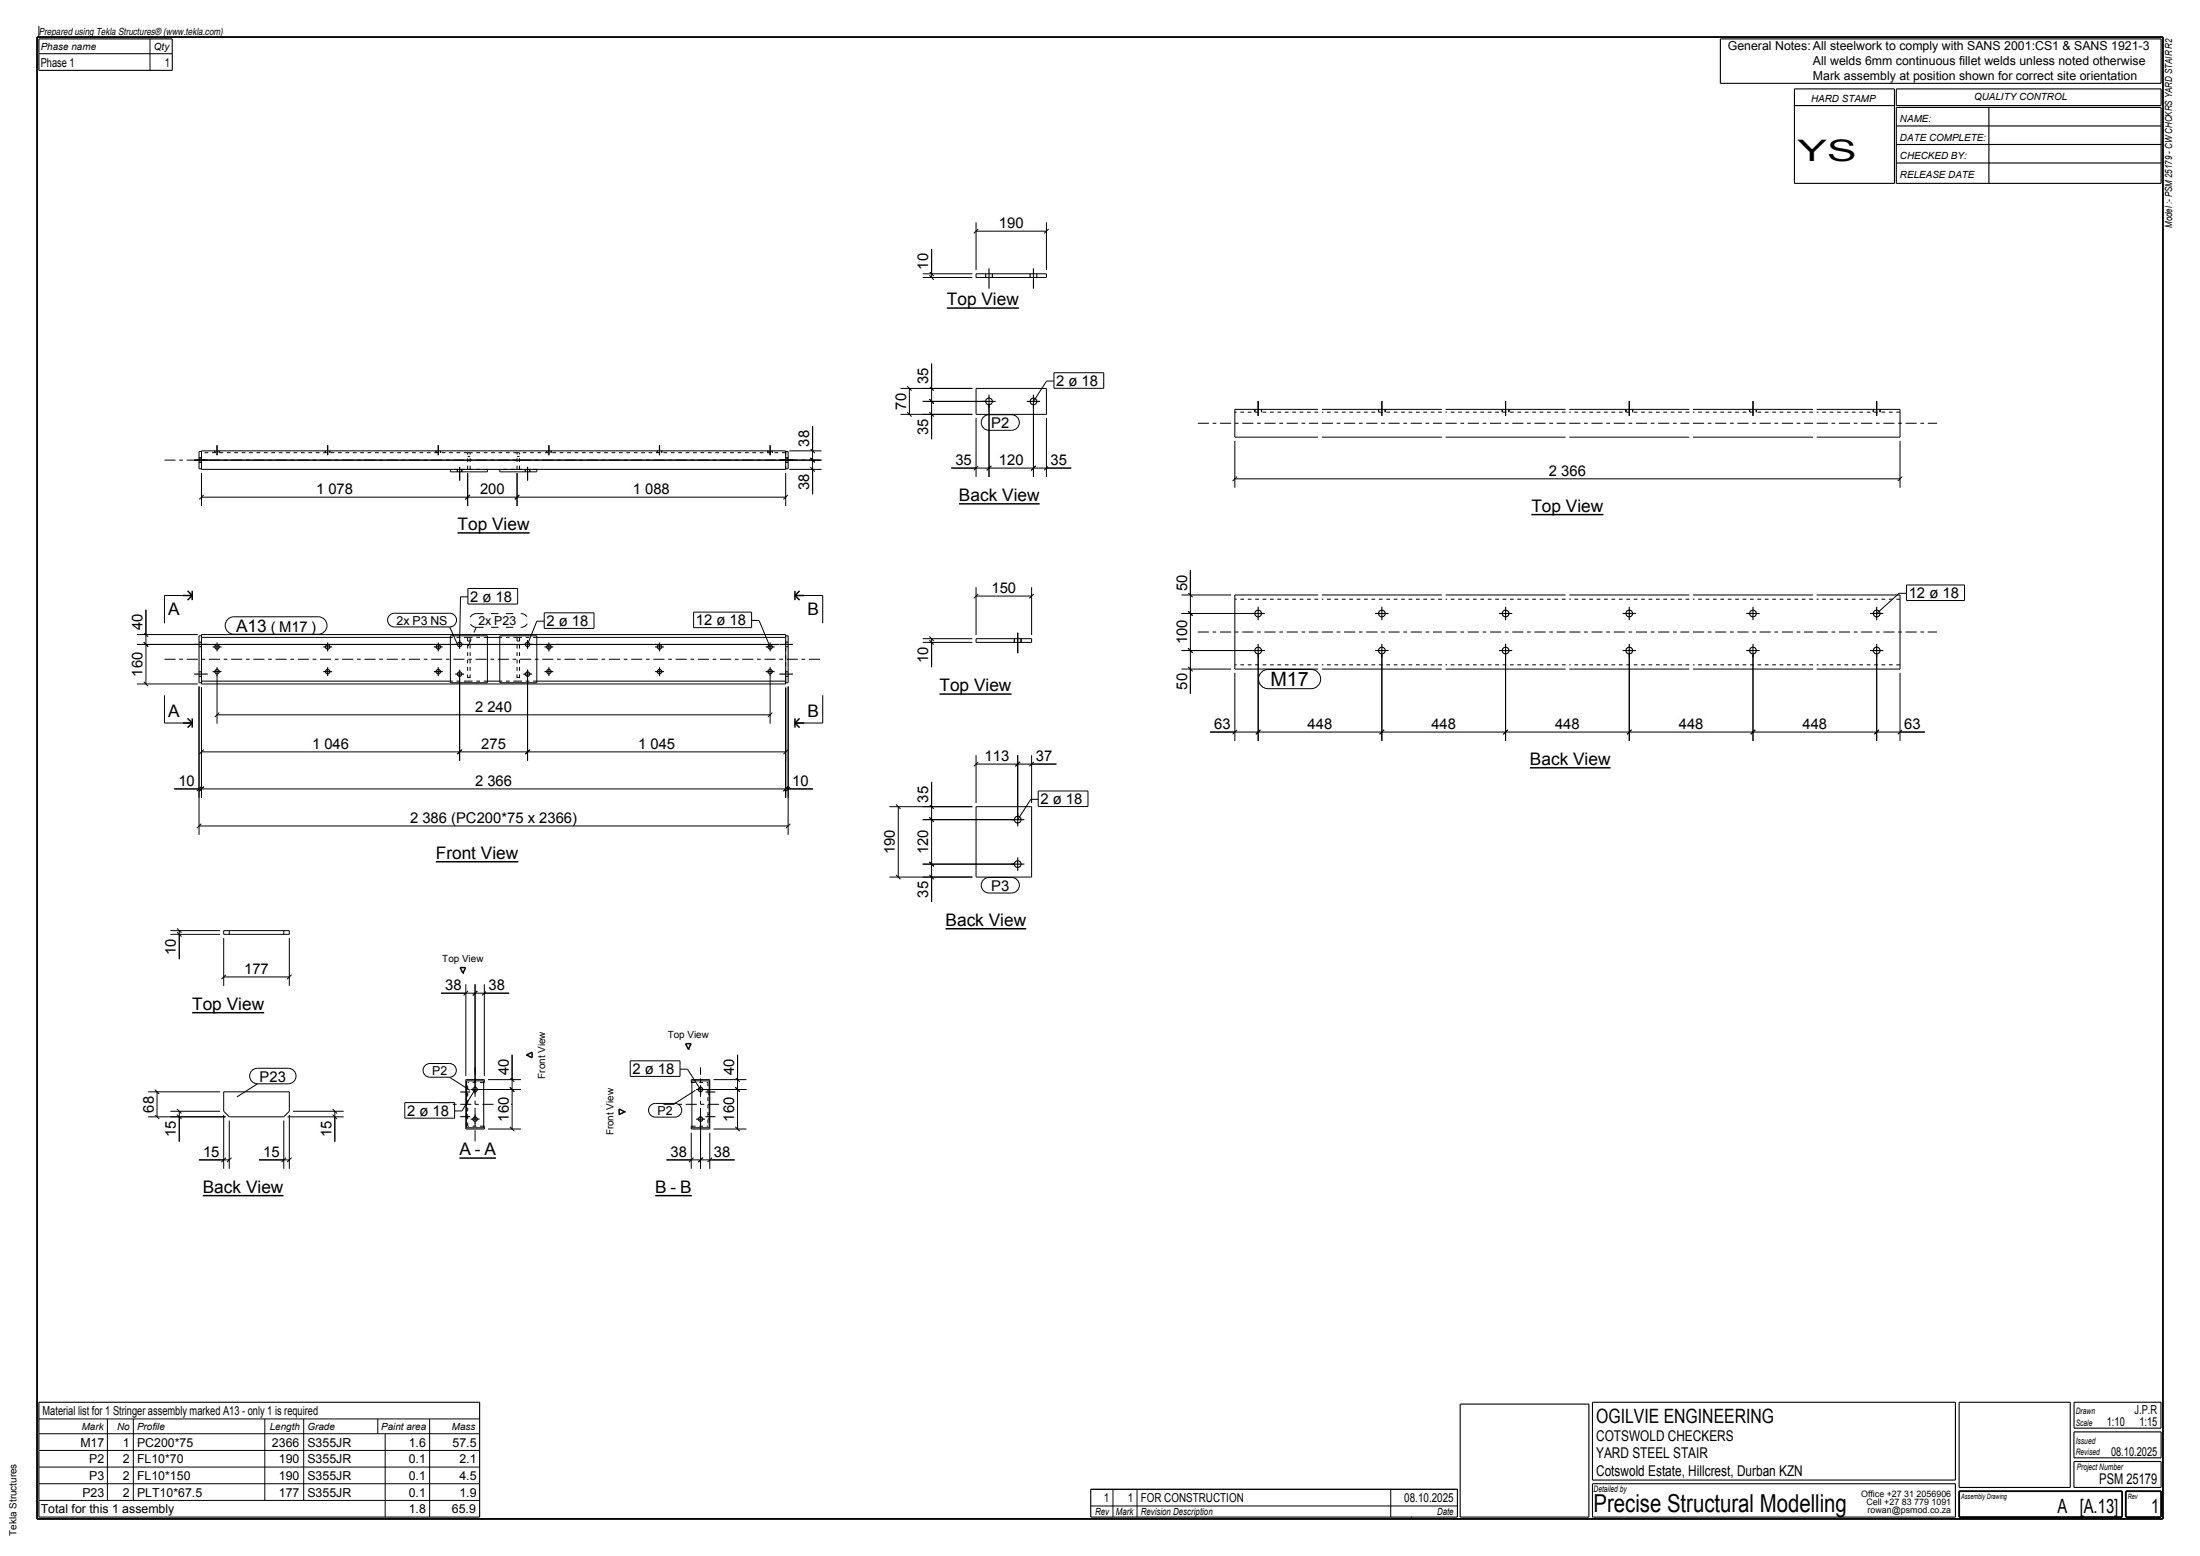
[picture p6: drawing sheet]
<svg xmlns="http://www.w3.org/2000/svg" width="594mm" height="420mm" viewBox="0 0 594 420" stroke-linecap="round" stroke-linejoin="round" font-family="sans-serif">
<path d="M10 10h574v400h-574z" fill="none" stroke="#000" stroke-width=".5"/>
<path d="M117.7 232.6h22.3" fill="none" stroke="#000" stroke-width=".4"/>
<path d="M117.7 228.3h22.3v3.6h-22.3z" fill-rule="evenodd" fill="#fefefb"/>
<path d="M123.5 143.8h19.5" fill="none" stroke="#000" stroke-width=".4"/>
<path d="M123.5 139.6h19.5v3.5h-19.5z" fill-rule="evenodd" fill="#fefefb"/>
<path d="M124 312.6h9.9" fill="none" stroke="#000" stroke-width=".4"/>
<g fill="#fefefb">
<path d="M124 308.3h3.2v3.5h-3.2z" fill-rule="evenodd"/>
<path d="M128.2 308.3h1.6v3.5h-1.6z" fill-rule="evenodd"/>
<path d="M130.8 308.3h3.1v3.5h-3.1z" fill-rule="evenodd"/>
</g>
<path d="M124.2 261.2h1.5l-.7 1.5zM142.2 284.8l1.5-.8v1.5zM176.9 322.7h9.9" fill="none" stroke="#000" stroke-width=".4"/>
<g fill="#fefefb">
<path d="M176.9 318.5h3.1v3.5h-3.1z" fill-rule="evenodd"/>
<path d="M181.1 318.5h1.5v3.5h-1.5z" fill-rule="evenodd"/>
<path d="M183.7 318.5h3.1v3.5h-3.1z" fill-rule="evenodd"/>
</g>
<path d="M255.7 83.1h19.4M167.2 299.3l1.5 .8-1.5 .7zM185.1 281.7h1.5l-.7 1.5z" fill="none" stroke="#000" stroke-width=".4"/>
<path d="M255.7 78.9h19.4v3.5h-19.4z" fill-rule="evenodd" fill="#fefefb"/>
<path d="M258.9 136h21.8" fill="none" stroke="#000" stroke-width=".4"/>
<path d="M258.9 131.7h21.8v3.5h-21.8z" fill-rule="evenodd" fill="#fefefb"/>
<path d="M253.7 187.3h19.4" fill="none" stroke="#000" stroke-width=".4"/>
<path d="M253.7 183.1h19.4v3.5h-19.4z" fill-rule="evenodd" fill="#fefefb"/>
<path d="M255.3 250.7h21.8" fill="none" stroke="#000" stroke-width=".4"/>
<path d="M255.3 246.4h21.8v3.5h-21.8z" fill-rule="evenodd" fill="#fefefb"/>
<path d="M51.9 273.4h19.4" fill="none" stroke="#000" stroke-width=".4"/>
<path d="M51.9 269.1h19.4v3.5h-19.4z" fill-rule="evenodd" fill="#fefefb"/>
<path d="M54.8 322.7h21.7" fill="none" stroke="#000" stroke-width=".4"/>
<path d="M54.8 318.5h21.7v3.5h-21.7z" fill-rule="evenodd" fill="#fefefb"/>
<path d="M413.5 138.9h19.4" fill="none" stroke="#000" stroke-width=".4"/>
<path d="M413.5 134.7h19.4v3.4h-19.4z" fill-rule="evenodd" fill="#fefefb"/>
<path d="M413.1 207.2h21.8" fill="none" stroke="#000" stroke-width=".4"/>
<path d="M413.1 203h21.8v3.5h-21.8z" fill-rule="evenodd" fill="#fefefb"/>
<g fill="none" stroke="#000" stroke-width=".27" stroke-dasharray="1 1 1 1" stroke-linecap="butt">
<path d="M355.9 111.3h-22.5M389.3 111.3h-32.4M422.7 111.3h-32.4M456.1 111.3h-32.4M489.5 111.3h-32.4M513 111.3h-22.5M54.4 121.9v4.6M126.3 126.7v-4.5M126.3 122.2h-71.9M126.9 123.2h-.6M126.9 126.7v-4.5M126.9 122.2h-.6"/>
<path d="M131.6 126.7h-10M139.6 126.7v-4.5M139.6 122.2h-12.7M140.3 123.2h-.7M140.3 126.7v-4.5M140.3 122.2h-.7M144.9 126.7h-10M212.1 121.9v4.6M212.1 122.2h-71.8M54.4 171.6v.4M126.3 172v11.9M126.3 172h.6"/>
<path d="M126.3 173h.6M126.3 172h-4.7M126.9 172v11.9M131.6 172h-4.7M139.6 172v11.9M139.6 172h.7M139.6 173h.7M139.6 172h-4.7M140.3 172v11.9M144.9 172h-4.6M212.1 172v-.4M355.9 161.7h-22.5"/>
<path d="M355.9 179.5h-22.5M389.3 161.7h-32.4M389.3 179.5h-32.4M422.7 161.7h-32.4M422.7 179.5h-32.4M456.1 161.7h-32.4M456.1 179.5h-32.4M489.5 161.7h-32.4M489.5 179.5h-32.4M513 161.7h-22.5M513 179.5h-22.5M54.4 184.3v-.4"/>
<path d="M54.4 183.9v-11.9M126.3 183.9h.6M126.3 183.9h-4.7M126.9 182.9h-.6M131.6 183.9h-4.7M139.6 183.9h.7M139.6 183.9h-4.7M140.3 182.9h-.7M144.9 183.9h-4.6M212.1 184.3v-.4M212.1 183.9v-11.9M130.6 292.2h-4.3"/>
<path d="M186.8 292.2h4.3M191.1 292.2v11.8M126.3 304v-11.8M130.6 304h-4.3M186.8 304h4.3"/>
</g>
<g fill="none" stroke="#000" stroke-width=".27">
<path d="M10.5 7v3M10.5 14.5h36M40.5 10.5v8.5M263.5 60v12.9M282.5 60v12.9M249.1 73.9h13.4M249.1 74.9h13.4M250.9 74.3l1.2 1.2M250.9 73.3l1.2 1.2M251.5 67.2v7.7M263.5 73.9h19v1h-19zM263.5 62.4h19"/>
<path d="M264.1 61.8l-1.2 1.2M283.1 61.8l-1.2 1.2M251.5 98.1v20.4M219.4 115v18.4M243.1 104.8h19.4M243.1 111.8h19.4M244.9 111.2l1.2 1.2M244.9 104.2l1.2 1.2M245.5 104.8v7M249.1 108.3h16.9M250.9 107.7l1.2 1.2M250.9 104.2l1.2 1.2"/>
<path d="M250.9 111.2l1.2 1.2M263.5 104.8h19v7h-19zM263.5 112.8v15.9M267 109.3v19.4M279 109.3v19.4M282.5 112.8v15.9M284.6 102.9h-2l-3.6 5.4M333.4 119v12.6M355.9 110.5h-22.5v7.5h22.5M356.9 118h32.4M356.9 110.5h32.4M390.3 118h32.4"/>
<path d="M390.3 110.5h32.4M423.7 118h32.4M423.7 110.5h32.4M457.1 118h32.4M457.1 110.5h32.4M490.5 110.5h22.5v7.5h-22.5M513 119v12.6M53.3 124.2h168.5M54.4 121.9h-.7v4.6h.7M54.4 121.7h157.7v5h-157.7zM54.4 127.7v8.9M54.4 134.2h157.7"/>
<path d="M55 133.6l-1.2 1.2M121.6 126.7v.7h10v-.7M126.3 127.7v8.9M126.9 133.6l-1.2 1.2M134.9 126.7v.7h10v-.7M139.6 127.7v8.9M140.2 133.6l-1.2 1.2M212.1 121.9h.7v4.6h-.7M212.1 127.7v8.9M212.7 133.6l-1.2 1.2M213.1 126.7h8.7M213.1 121.7h8.7"/>
<path d="M218.8 123.6l1.2 1.2M218.8 121.1l1.2 1.2M218.8 126.1l1.2 1.2M256.8 126.3h32.4M264.1 125.7l-1.2 1.2M267.6 125.7l-1.2 1.2M279.6 125.7l-1.2 1.2M283.1 125.7l-1.2 1.2M333.4 129.2h179.6M334 128.6l-1.2 1.2M513.6 128.6l-1.2 1.2M263.5 158.5v12.9"/>
<path d="M278.5 158.5v12.9M320.8 160l1.2 1.2M321.4 153.9v33.4M37 171.3h16.4M37 173.9h173.3M38.8 173.3l1.2 1.3M38.8 170.7l1.2 1.2M39.4 164.6v20M51.9 160.7h-7.5v7.5M54.4 171.6h-.7v12.7h.7M54.4 171.3h157.7v13.3h-157.7zM54.4 172h67.2"/>
<path d="M121.4 169.2l2.2 5M121.6 171.6h10v12.7h-10zM126.3 161.1h-2l-.2 12.8M131.6 172h3.3M134.9 171.6h10v12.7h-10zM144.9 172h67.2M146.9 167.7h-2l-2.5 6.2M202.9 167.5h2l3 7.1M212.1 171.6h.7v12.7h-.7M214.6 160.7h7.5v7.5M249.1 172.4h13.4M249.1 173.4h13.4"/>
<path d="M250.9 172.8l1.2 1.2M250.9 171.8l1.2 1.2M251.5 172.4v7.7M263.5 172.4h15v1h-15zM263.5 160.9h15M264.1 160.3l-1.2 1.2M279.1 160.3l-1.2 1.2M319 160.6h13.4M319 165.6h19.7M319 175.6h19.7M320.8 165l1.2 1.2M320.8 175l1.2 1.2"/>
<path d="M320.8 180l1.2 1.2M339.7 176.6v23.4M355.9 160.6h-22.5v20h22.5M356.9 160.6h32.4M373.1 176.6v23.4M390.3 160.6h32.4M406.5 176.6v23.4M423.7 160.6h32.4M439.9 176.6v23.4M457.1 160.6h32.4M473.3 176.6v23.4M490.5 160.6h22.5v20h-22.5"/>
<path d="M506.7 176.6v23.4M514.8 160.1h-2l-6.1 5.5M37 184.6h16.4M38.8 184l1.2 1.2M44.4 187.7v7.5h7.5M53.7 185.3v40.1M54.4 185.6v29.7M54.4 183.9h67.2M58.6 193h149.3M58.6 182.3v13.1M59.2 192.4l-1.2 1.1M124.1 183v22.4"/>
<path d="M131.6 183.9h3.3M142.4 183v22.4M144.9 183.9h67.2M207.9 182.3v13.1M208.5 192.4l-1.2 1.1M212.1 185.6v29.7M212.8 185.3v40.1M222.1 187.7v7.5h-7.5M319 180.6h13.4M326.7 197.6h193M333.4 181.6v18.4M334 197l-1.2 1.2"/>
<path d="M340.3 197l-1.2 1.2M356.9 180.6h32.4M373.7 197l-1.2 1.2M390.3 180.6h32.4M407.1 197l-1.2 1.2M423.7 180.6h32.4M440.5 197l-1.2 1.2M457.1 180.6h32.4M473.9 197l-1.2 1.2M507.3 197l-1.2 1.2M513 181.6v18.4M513.6 197l-1.2 1.2"/>
<path d="M47 213h172.5M54.3 212.4l-1.2 1.2M54.4 202.9h157.7M55 212.4l-1.2 1.2M55 202.3l-1.2 1.3M124.7 202.3l-1.2 1.3M143 202.3l-1.2 1.3M212.7 212.4l-1.2 1.2M212.7 202.3l-1.2 1.3M213.4 212.4l-1.2 1.2M240.1 217.7h22.4M241.9 217.1l1.2 1.2"/>
<path d="M242.5 217.7v19M250.9 217.1l1.2 1.2M251.5 211v32.4M263.5 203.8v12.9M263.5 217.7h15v19h-15zM263.5 206.2h21.7M264.1 205.6l-1.2 1.2M274.8 203.8v16.4M275.4 205.6l-1.2 1.2M278.5 203.8v12.9M279.1 205.6l-1.2 1.2M280.3 215.8h-2l-3.5 5.4"/>
<path d="M53.7 223h159.1M54.3 222.4l-1.2 1.2M213.4 222.4l-1.2 1.2M240.1 236.7h22.4M241.9 236.1l1.2 1.2M249.1 233.2h24.7M249.1 221.2h24.7M250.9 232.6l1.2 1.2M250.9 220.6l1.2 1.2M250.9 236.1l1.2 1.2M46 252.2h13.4M46 251.2h13.4"/>
<path d="M47.8 251.6l1.2 1.2M47.8 250.6l1.2 1.2M48.4 251.2v7.7M60.4 251.2h17.7v1h-17.7zM60.4 253.2v12.9M61.9 251.2v1M76.6 251.2v1M78.1 253.2v12.9M60.4 263.7h17.7M61 263.1l-1.2 1.2M78.7 263.1l-1.2 1.2M119.1 268.1h18.4"/>
<path d="M125.8 265.7v24.7M126.4 267.5l-1.2 1.2M128.3 265.7v27.4M128.9 267.5l-1.2 1.2M130.8 265.7v24.7M131.4 267.5l-1.2 1.2M40 294.7h19.4M41.8 294.1l1.2 1.2M42.4 294.7v6.8M46 300h13.4M47.8 299.4l1.2 1.2M48.4 300v8.2"/>
<path d="M60.4 294.7h17.7v5.3l-1.5 1.5h-14.7l-1.5-1.5zM69.5 292.6l-5.5 3.5M79.1 300h13.7M89.8 299.4l1.2 1.2M90.4 300v8.2M121.4 290.8l5.5 3.5M125.9 291.7h4.7v12.7h-4.7zM128.3 294.1l-3.6 5.8h-2M129.3 294.1h11.4M130.6 292.2h.2v-.8h-5v13.3h5v-.7h-.2M131.8 291.4h8.9M137.7 293.5l1.2 1.2"/>
<path d="M137.7 290.8l1.2 1.2M138.3 284.7v20M183.6 288.6h2l3.5 5.5M186.8 291.7h4.7v12.7h-4.7zM186.8 292.2h-.2v-.8h5v13.3h-5v-.7h.2M187.8 294.3l-5.6 3.5M190.1 294.1h11.4M192.6 291.4h8.9M198.5 293.5l1.2 1.2M198.5 290.8l1.2 1.2M199.1 284.7v20M40 301.5h20.9"/>
<path d="M41.8 300.9l1.2 1.2M47.8 300.9l1.2 1.2M53.7 313.1h8.2M60.4 301v14.5M61 312.5l-1.2 1.2M61.9 302.5v13M62.5 312.5l-1.2 1.2M69.9 313.1h8.2M76.6 302.5v13M77.2 312.5l-1.2 1.2M77.6 301.5h15.2M78.1 301v14.5"/>
<path d="M78.7 312.5l-1.2 1.2M89.8 300.9l1.2 1.2M131.8 304.7h8.9M137.7 304.1l1.2 1.2M179.9 313.1h18.4M186.6 305.7v9.8M187.2 312.5l-1.2 1.2M189.1 303.1v12.4M189.7 312.5l-1.2 1.2M191.6 305.7v9.8M192.2 312.5l-1.2 1.2M192.6 304.7h8.9"/>
<path d="M198.5 304.1l1.2 1.2M10.5 383h119M10.5 387h119M10.5 391.5h119M10.5 396h119M29 383v22M36 383v22M71.5 383v22M82 383v22M102 383v4M104 387v22.5M116 383v26.5"/>
<path d="M10.5 400.5h119M10.5 405h119M294.5 402h99M294.5 406.5h99M300.5 402v7.5M307 402v7.5M375.5 402v7.5M381 409.5h.1"/>
</g>
<g fill="none" stroke="#000" stroke-width=".27" stroke-dasharray="3 1 1 1" stroke-linecap="butt">
<path d="M323.4 114.2h32.5M356.9 114.2h32.4M390.3 114.2h32.4M423.7 114.2h32.4M457.1 114.2h32.4M490.5 114.2h32.5M44.4 124.2h177.7M44.4 177.9h177.7M323.4 170.6h32.5M356.9 170.6h32.4M390.3 170.6h32.4M423.7 170.6h32.4"/>
<path d="M457.1 170.6h32.4M490.5 170.6h32.5M118.3 298.1h20M179.1 298.1h20M128.3 308.1v-20M189.1 308.1v-20"/>
</g>
<g fill="none" stroke="#000" stroke-width=".3">
<path d="M10.5 10.5h36v8.5h-36zM464.5 10.5h119v12h-119zM484.5 24h27v25.5h-27zM484.5 28.5h27M512 24h71.5v4.5h-71.5zM512 29h71.5v20.5h-71.5zM512 34h71.5M512 39h71.5M537 29v20.5M512 44h71.5M266.1 73.9v1M267 72.4v5.5"/>
<path d="M267.9 73.9v1M278.1 73.9v1M279 72.4v5.5M279.9 73.9v1M265.2 108.3h3.6M267 106.5v3.6M277.2 108.3h3.6M279 106.5v3.6M338.8 110.5v.8M339.7 108.2v4.1M340.6 110.5v.8M372.2 110.5v.8"/>
<path d="M373.1 108.2v4.1M374 110.5v.8M405.6 110.5v.8M406.5 108.2v4.1M407.4 110.5v.8M439 110.5v.8M439.9 108.2v4.1M440.8 110.5v.8M472.4 110.5v.8M473.3 108.2v4.1M474.2 110.5v.8M505.8 110.5v.8"/>
<path d="M506.7 108.2v4.1M507.6 110.5v.8M52.4 124.2h3.7M53.7 124.8h.7M53.7 123.6h.7M58 121.7v.5M58.6 120.2v2.7M59.2 121.7v.5M87.9 121.7v.5M88.5 120.2v2.7M89.1 121.7v.5M117.7 121.7v.5"/>
<path d="M118.3 120.2v2.7M118.9 121.7v.5M123.5 126.7v.7M124.1 126v3.7M124.7 126.7v.7M141.8 126.7v.7M142.4 126v3.7M143 126.7v.7M147.6 121.7v.5M148.2 120.2v2.7M148.8 121.7v.5M177.5 121.7v.5"/>
<path d="M178.1 120.2v2.7M178.7 121.7v.5M207.3 121.7v.5M207.9 120.2v2.7M208.5 121.7v.5M210.4 124.2h3.7M212.1 124.8h.7M212.1 123.6h.7M52.4 173.9h3.7M53.7 173.3h.7M53.7 174.6h.7M57.4 174.6h2.4"/>
<path d="M58.6 173.4v2.4M87.3 174.6h2.4M88.5 173.4v2.4M117.1 174.6h2.4M118.3 173.4v2.4M122.9 173.9h2.4M124.1 172.8v2.4M141.2 173.9h2.4M142.4 172.8v2.4M147 174.6h2.4M148.2 173.4v2.4M176.9 174.6h2.4"/>
<path d="M178.1 173.4v2.4M206.7 174.6h2.4M207.9 173.4v2.4M210.4 173.9h3.7M212.1 173.3h.7M212.1 174.6h.7M273.9 172.4v1M274.8 170.8v5.5M275.7 172.4v1M337.9 175.6h3.6M337.9 165.6h3.6M339.7 163.8v3.6"/>
<path d="M339.7 173.8v3.6M371.3 175.6h3.6M371.3 165.6h3.6M373.1 163.8v3.6M373.1 173.8v3.6M404.7 175.6h3.6M404.7 165.6h3.6M406.5 163.8v3.6M406.5 173.8v3.6M438.1 175.6h3.6M438.1 165.6h3.6M439.9 163.8v3.6"/>
<path d="M439.9 173.8v3.6M471.5 175.6h3.6M471.5 165.6h3.6M473.3 163.8v3.6M473.3 173.8v3.6M504.9 175.6h3.6M504.9 165.6h3.6M506.7 163.8v3.6M506.7 173.8v3.6M52.4 182h3.7M53.7 181.4h.7M53.7 182.6h.7"/>
<path d="M57.4 181.3h2.4M58.6 180.1v2.4M87.3 181.3h2.4M88.5 180.1v2.4M117.1 181.3h2.4M118.3 180.1v2.4M122.9 182h2.4M124.1 180.7v2.4M141.2 182h2.4M142.4 180.7v2.4M147 181.3h2.4M148.2 180.1v2.4"/>
<path d="M176.9 181.3h2.4M178.1 180.1v2.4M206.7 181.3h2.4M207.9 180.1v2.4M210.4 182h3.7M212.1 181.4h.7M212.1 182.6h.7M274.8 219.4v3.6M273 233.2h3.6M273 221.2h3.6M274.8 231.4v3.6M124.3 294.7h2.6"/>
<path d="M125.8 294.1h.5M125.8 295.3h.5M127.1 294.1h2.4M128.3 292.9v2.4M187.9 294.1h2.4M189.1 292.9v2.4M190.5 294.7h2.6M191.1 294.1h.5M191.1 295.3h.5M124.3 301.4h2.6M125.8 300.8h.5M125.8 302h.5"/>
<path d="M127.1 302.1h2.4M128.3 300.9v2.4M187.9 302.1h2.4M189.1 300.9v2.4M190.5 301.4h2.6M191.1 300.8h.5M191.1 302h.5M10.5 378.5h119v31h-119zM394.3 379h34.7v30.5h-34.7zM430 378.5h98v21h-98zM529 378.5h30v23h-30zM560 378.5h23.5v7h-23.5z"/>
<path d="M560 394.5h23.5v7h-23.5zM560 386.5h23.5v7h-23.5zM294.5 402h99v7.5h-99zM430 400.5h98v9h-98z"/>
<circle cx="267" cy="108.3" r=".9"/>
<circle cx="279" cy="108.3" r=".9"/>
<circle cx="58.6" cy="174.6" r=".6"/>
<circle cx="88.5" cy="174.6" r=".6"/>
<circle cx="118.3" cy="174.6" r=".6"/>
<circle cx="124.1" cy="174" r=".6"/>
<circle cx="142.4" cy="174" r=".6"/>
<circle cx="148.2" cy="174.6" r=".6"/>
<circle cx="178.1" cy="174.6" r=".6"/>
<circle cx="207.9" cy="174.6" r=".6"/>
<circle cx="339.7" cy="165.6" r=".9"/>
<circle cx="339.7" cy="175.6" r=".9"/>
<circle cx="373.1" cy="165.6" r=".9"/>
<circle cx="373.1" cy="175.6" r=".9"/>
<circle cx="406.5" cy="165.6" r=".9"/>
<circle cx="406.5" cy="175.6" r=".9"/>
<circle cx="439.9" cy="165.6" r=".9"/>
<circle cx="439.9" cy="175.6" r=".9"/>
<circle cx="473.3" cy="165.6" r=".9"/>
<circle cx="473.3" cy="175.6" r=".9"/>
<circle cx="506.7" cy="165.6" r=".9"/>
<circle cx="506.7" cy="175.6" r=".9"/>
<circle cx="58.6" cy="181.3" r=".6"/>
<circle cx="88.5" cy="181.3" r=".6"/>
<circle cx="118.3" cy="181.3" r=".6"/>
<circle cx="124.1" cy="182" r=".6"/>
<circle cx="142.4" cy="182" r=".6"/>
<circle cx="148.2" cy="181.3" r=".6"/>
<circle cx="178.1" cy="181.3" r=".6"/>
<circle cx="207.9" cy="181.3" r=".6"/>
<circle cx="274.8" cy="221.2" r=".9"/>
<circle cx="274.8" cy="233.2" r=".9"/>
<circle cx="128.3" cy="294.1" r=".6"/>
<circle cx="189.1" cy="294.1" r=".6"/>
<circle cx="128.3" cy="302.1" r=".6"/>
<circle cx="189.1" cy="302.1" r=".6"/>
</g>
<path d="M126.4 174.4l2.2-5.1" fill="none" stroke="#000" stroke-width=".27" stroke-dasharray="2 2" stroke-linecap="butt"/>
<path d="M529 402.5h44v7h-44zM574 402.5h9.5v7h-9.5z" fill="none" stroke="#000" stroke-width=".5"/>
<g fill="#fefefb">
<path d="M127.7 208.4h11.2v4.3h-11.2z" fill-rule="evenodd"/>
<path d="M127.7 188.5h11.2v4.2h-11.2z" fill-rule="evenodd"/>
<path d="M83.6 198.4h11.3v4.2h-11.3z" fill-rule="evenodd"/>
<path d="M110.1 218.5h46.3v4.2h-46.3z" fill-rule="evenodd"/>
<path d="M129.3 198.4h7.9v4.2h-7.9z" fill-rule="evenodd"/>
<path d="M45.4 162.5h3.1v3.5h-3.1z" fill-rule="evenodd"/>
</g>
<path d="M50.6 159.5l1.3 1.2M51.9 159.5v2.5M49.4 160.7h2.5M51.9 160.7l-1.3 1.3" fill="none" stroke="#000" stroke-width=".4"/>
<path d="M45.4 189.9h3.1v3.5h-3.1z" fill-rule="evenodd" fill="#fefefb"/>
<path d="M49.4 195.2h2.5M50.6 193.9l1.3 1.3M51.9 193.9v2.5M51.9 195.2l-1.3 1.2" fill="none" stroke="#000" stroke-width=".4"/>
<path d="M218 189.9h3.1v3.5h-3.1z" fill-rule="evenodd" fill="#fefefb"/>
<path d="M214.6 195.2h2.5M214.6 195.2l1.3 1.2M214.6 193.9v2.5M215.9 193.9l-1.3 1.3" fill="none" stroke="#000" stroke-width=".4"/>
<path d="M218 162.5h3.1v3.5h-3.1z" fill-rule="evenodd" fill="#fefefb"/>
<path d="M214.6 159.5v2.5M215.9 159.5l-1.3 1.2M214.6 160.7h2.5M214.6 160.7l1.3 1.3" fill="none" stroke="#000" stroke-width=".4"/>
<g fill="#fefefb">
<path d="M129.2 166.2h3.5v2.5h-3.5z" fill-rule="evenodd"/>
<path d="M129.2 166.2h3.5v2.5h-3.5z" fill-rule="evenodd"/>
<path d="M133.4 166.2h6v2.5h-6z" fill-rule="evenodd"/>
<path d="M133.4 166.2h6v2.5h-6z" fill-rule="evenodd"/>
</g>
<path d="M140.1 166.2v2.5" fill="none" stroke="#fefefb" stroke-width=".27"/>
<path d="M128.6 169.3h12.1M128.6 165.6h12.1M128.6 165.6a1.85 1.85 0 0 0-1.9 1.9 1.85 1.85 0 0 0 1.9 1.8M140.7 169.3a1.85 1.85 0 0 0 1.9-1.8 1.85 1.85 0 0 0-1.9-1.9" fill="none" stroke="#000" stroke-width=".27" stroke-dasharray="2 2" stroke-linecap="butt"/>
<g fill="#fefefb">
<path d="M107.1 166.1h3.5v2.5h-3.5z" fill-rule="evenodd"/>
<path d="M107.1 166.1h3.5v2.5h-3.5z" fill-rule="evenodd"/>
<path d="M111.4 166.1h4v2.5h-4z" fill-rule="evenodd"/>
<path d="M111.4 166.1h4v2.5h-4z" fill-rule="evenodd"/>
<path d="M116.2 166.1h4.6v2.5h-4.6z" fill-rule="evenodd"/>
<path d="M116.2 166.1h4.6v2.5h-4.6z" fill-rule="evenodd"/>
</g>
<path d="M105.2 166.1l1.3-.6h14.9a1.85 1.85 0 0 1 1.9 1.9 1.85 1.85 0 0 1-1.9 1.8h-14.9a1.85 1.85 0 0 1-1.7-1.1 1.85 1.85 0 0 1 .4-2z" fill="none" stroke="#000" stroke-width=".27"/>
<g fill="#fefefb">
<path d="M63.8 167.1h8.2v3.5h-8.2z" fill-rule="evenodd"/>
<path d="M63.8 167.1h8.2v3.5h-8.2z" fill-rule="evenodd"/>
<path d="M73.1 167.6h1.3v3h-1.3z" fill-rule="evenodd"/>
<path d="M73.1 167.6h1.3v3h-1.3z" fill-rule="evenodd"/>
<path d="M75.3 167.6h7.8v3h-7.8z" fill-rule="evenodd"/>
<path d="M75.3 167.6h7.8v3h-7.8z" fill-rule="evenodd"/>
<path d="M84 167.6h1.3v3h-1.3z" fill-rule="evenodd"/>
<path d="M84 167.6h1.3v3h-1.3z" fill-rule="evenodd"/>
</g>
<path d="M61.3 167.4a2.35 2.35 0 0 1 1.9-.9h22.7a2.35 2.35 0 0 1 2.4 2.3 2.35 2.35 0 0 1-2.4 2.4h-22.7a2.35 2.35 0 0 1-2.2-1.3 2.35 2.35 0 0 1 .3-2.5z" fill="none" stroke="#000" stroke-width=".27"/>
<g fill="#fefefb">
<path d="M187.9 165.8h13.5v3h-13.5z" fill-rule="evenodd"/>
<path d="M187.9 165.8h13.5v3h-13.5z" fill-rule="evenodd"/>
</g>
<path d="M202.3 165.8v3" fill="none" stroke="#fefefb" stroke-width=".27"/>
<path d="M187.3 165.2h15.6v4.2h-15.6z" fill="none" stroke="#000" stroke-width=".27"/>
<g fill="#fefefb">
<path d="M147.5 166h11.4v3h-11.4z" fill-rule="evenodd"/>
<path d="M147.5 166h11.4v3h-11.4z" fill-rule="evenodd"/>
</g>
<path d="M159.8 166v3" fill="none" stroke="#fefefb" stroke-width=".27"/>
<path d="M146.9 165.4h13.5v4.2h-13.5z" fill="none" stroke="#000" stroke-width=".27"/>
<g fill="#fefefb">
<path d="M126.9 159.4h11.4v3h-11.4z" fill-rule="evenodd"/>
<path d="M126.9 159.4h11.4v3h-11.4z" fill-rule="evenodd"/>
</g>
<path d="M139.2 159.4v3" fill="none" stroke="#fefefb" stroke-width=".27"/>
<path d="M126.3 158.8h13.5v4.2h-13.5z" fill="none" stroke="#000" stroke-width=".27"/>
<g fill="#fefefb">
<path d="M34.9 165.1h4.2v5.7h-4.2z" fill-rule="evenodd"/>
<path d="M34.9 175.3h4.2v7.9h-4.2z" fill-rule="evenodd"/>
<path d="M171.7 198.4h11.2v4.2h-11.2z" fill-rule="evenodd"/>
<path d="M213.3 208.4h5.7v4.3h-5.7z" fill-rule="evenodd"/>
<path d="M47.6 208.4h5.6v4.3h-5.6z" fill-rule="evenodd"/>
<path d="M129 129.7h7.9v4.2h-7.9z" fill-rule="evenodd"/>
<path d="M170.3 129.7h11.2v4.2h-11.2z" fill-rule="evenodd"/>
<path d="M84.7 129.7h11.2v4.2h-11.2z" fill-rule="evenodd"/>
<path d="M214.9 115.5h4.2v5.7h-4.2z" fill-rule="evenodd"/>
<path d="M214.9 127.2h4.2v5.7h-4.2z" fill-rule="evenodd"/>
<path d="M109.9 298.2h11.3v3h-11.3z" fill-rule="evenodd"/>
<path d="M109.9 298.2h11.3v3h-11.3z" fill-rule="evenodd"/>
</g>
<path d="M122.1 298.2v3" fill="none" stroke="#fefefb" stroke-width=".27"/>
<path d="M109.3 297.6h13.4v4.2h-13.4z" fill="none" stroke="#000" stroke-width=".27"/>
<g fill="#fefefb">
<path d="M116.7 287.7h4.1v2.5h-4.1z" fill-rule="evenodd"/>
<path d="M116.7 287.7h4.1v2.5h-4.1z" fill-rule="evenodd"/>
</g>
<path d="M114.8 287.6l1.3-.5h5.3a1.85 1.85 0 0 1 1.8 1.8 1.85 1.85 0 0 1-1.8 1.9h-5.3a1.85 1.85 0 0 1-1.7-1.2 1.85 1.85 0 0 1 .4-2z" fill="none" stroke="#000" stroke-width=".27"/>
<g fill="#fefefb">
<path d="M133.8 285.2h4.2v5.7h-4.2z" fill-rule="evenodd"/>
<path d="M133.8 295.5h4.2v7.9h-4.2z" fill-rule="evenodd"/>
<path d="M131.3 263.6h5.6v4.2h-5.6z" fill-rule="evenodd"/>
<path d="M119.6 263.6h5.6v4.2h-5.6z" fill-rule="evenodd"/>
<path d="M170.8 286.9h11.3v3h-11.3z" fill-rule="evenodd"/>
<path d="M170.8 286.9h11.3v3h-11.3z" fill-rule="evenodd"/>
</g>
<path d="M183 286.9v3" fill="none" stroke="#fefefb" stroke-width=".27"/>
<path d="M170.2 286.3h13.4v4.2h-13.4z" fill="none" stroke="#000" stroke-width=".27"/>
<g fill="#fefefb">
<path d="M177.6 298.4h4v2.5h-4z" fill-rule="evenodd"/>
<path d="M177.6 298.4h4v2.5h-4z" fill-rule="evenodd"/>
</g>
<path d="M175.6 298.4l1.3-.6h5.3a1.85 1.85 0 0 1 1.9 1.9 1.85 1.85 0 0 1-1.9 1.8h-5.3a1.85 1.85 0 0 1-1.7-1.1 1.85 1.85 0 0 1 .4-2z" fill="none" stroke="#000" stroke-width=".27"/>
<g fill="#fefefb">
<path d="M194.6 285.2h4.2v5.7h-4.2z" fill-rule="evenodd"/>
<path d="M194.6 295.5h4.2v7.9h-4.2z" fill-rule="evenodd"/>
<path d="M192.2 308.6h5.6v4.2h-5.6z" fill-rule="evenodd"/>
<path d="M180.5 308.6h5.6v4.2h-5.6z" fill-rule="evenodd"/>
<path d="M247 67.7h4.2v5.7h-4.2z" fill-rule="evenodd"/>
<path d="M269.1 57.9h7.9v4.2h-7.9z" fill-rule="evenodd"/>
<path d="M285.2 101.2h11.3v3h-11.3z" fill-rule="evenodd"/>
<path d="M285.2 101.2h11.3v3h-11.3z" fill-rule="evenodd"/>
</g>
<path d="M297.4 101.2v3" fill="none" stroke="#fefefb" stroke-width=".27"/>
<path d="M284.6 100.6h13.4v4.2h-13.4z" fill="none" stroke="#000" stroke-width=".27"/>
<g fill="#fefefb">
<path d="M267.6 112.5h4.9v3h-4.9z" fill-rule="evenodd"/>
<path d="M267.6 112.5h4.9v3h-4.9z" fill-rule="evenodd"/>
</g>
<path d="M265.5 112.6l1-.6 .5-.1h6.1a2.1 2.1 0 0 1 2.1 2.1 2.1 2.1 0 0 1-2.1 2.1h-6.1a2.1 2.1 0 0 1-1.9-1.2 2.1 2.1 0 0 1 .4-2.3z" fill="none" stroke="#000" stroke-width=".27"/>
<g fill="#fefefb">
<path d="M247 98.7h4.2v5.6h-4.2z" fill-rule="evenodd"/>
<path d="M241 105.5h4.2v5.7h-4.2z" fill-rule="evenodd"/>
<path d="M247 112.4h4.2v5.6h-4.2z" fill-rule="evenodd"/>
<path d="M283.1 121.8h5.6v4.2h-5.6z" fill-rule="evenodd"/>
<path d="M269.1 121.8h7.9v4.2h-7.9z" fill-rule="evenodd"/>
<path d="M257.4 121.8h5.6v4.2h-5.6z" fill-rule="evenodd"/>
<path d="M247 173.9h4.2v5.7h-4.2z" fill-rule="evenodd"/>
<path d="M267.1 156.4h7.9v4.2h-7.9z" fill-rule="evenodd"/>
<path d="M247 223.3h4.2v7.9h-4.2z" fill-rule="evenodd"/>
<path d="M280.9 214.1h11.4v3h-11.4z" fill-rule="evenodd"/>
<path d="M280.9 214.1h11.4v3h-11.4z" fill-rule="evenodd"/>
</g>
<path d="M293.2 214.1v3" fill="none" stroke="#fefefb" stroke-width=".27"/>
<path d="M280.3 213.5h13.5v4.2h-13.5z" fill="none" stroke="#000" stroke-width=".27"/>
<g fill="#fefefb">
<path d="M247 211.6h4.2v5.6h-4.2z" fill-rule="evenodd"/>
<path d="M267.6 237.4h4.9v3h-4.9z" fill-rule="evenodd"/>
<path d="M267.6 237.4h4.9v3h-4.9z" fill-rule="evenodd"/>
</g>
<path d="M265.5 237.5l1-.6 .5-.1h6.1a2.1 2.1 0 0 1 2.1 2.1 2.1 2.1 0 0 1-2.1 2.1h-6.1a2.1 2.1 0 0 1-1.9-1.3 2.1 2.1 0 0 1 .4-2.2z" fill="none" stroke="#000" stroke-width=".27"/>
<g fill="#fefefb">
<path d="M265.2 201.7h7.9v4.2h-7.9z" fill-rule="evenodd"/>
<path d="M247 237.3h4.2v5.6h-4.2z" fill-rule="evenodd"/>
<path d="M238 223.3h4.2v7.9h-4.2z" fill-rule="evenodd"/>
<path d="M279.1 201.7h5.6v4.2h-5.6z" fill-rule="evenodd"/>
<path d="M65.3 259.2h7.9v4.2h-7.9z" fill-rule="evenodd"/>
<path d="M43.9 252.7h4.2v5.7h-4.2z" fill-rule="evenodd"/>
<path d="M54.2 308.6h5.7v4.2h-5.7z" fill-rule="evenodd"/>
<path d="M70.1 289h7.1v3h-7.1z" fill-rule="evenodd"/>
<path d="M70.1 289h7.1v3h-7.1z" fill-rule="evenodd"/>
</g>
<path d="M68 289l1-.6h.5h8.3a2.1 2.1 0 0 1 2.1 2.1 2.1 2.1 0 0 1-2.1 2.1h-8.3a2.1 2.1 0 0 1-1.9-1.3 2.1 2.1 0 0 1 .4-2.3z" fill="none" stroke="#000" stroke-width=".27"/>
<g fill="#fefefb">
<path d="M70.4 308.6h5.7v4.2h-5.7z" fill-rule="evenodd"/>
<path d="M37.9 295.3h4.2v5.6h-4.2z" fill-rule="evenodd"/>
<path d="M85.9 302h4.2v5.6h-4.2z" fill-rule="evenodd"/>
<path d="M43.9 302h4.2v5.6h-4.2z" fill-rule="evenodd"/>
<path d="M417.6 124.7h11.2v4.2h-11.2z" fill-rule="evenodd"/>
<path d="M513.5 193.1h5.7v4.2h-5.7z" fill-rule="evenodd"/>
<path d="M419.3 193.1h7.8v4.2h-7.8z" fill-rule="evenodd"/>
<path d="M515.4 158.5h13.5v3h-13.5z" fill-rule="evenodd"/>
<path d="M515.4 158.5h13.5v3h-13.5z" fill-rule="evenodd"/>
</g>
<path d="M529.8 158.5v3" fill="none" stroke="#fefefb" stroke-width=".27"/>
<path d="M514.8 157.9h15.6v4.2h-15.6z" fill="none" stroke="#000" stroke-width=".27"/>
<g fill="#fefefb">
<path d="M343 181.3h10.4v4h-10.4z" fill-rule="evenodd"/>
<path d="M343 181.3h10.4v4h-10.4z" fill-rule="evenodd"/>
</g>
<path d="M340.8 181.3l1.6-.6h11.6a2.6 2.6 0 0 1 2.6 2.6 2.6 2.6 0 0 1-2.6 2.6h-11.6a2.6 2.6 0 0 1-2.4-1.7 2.6 2.6 0 0 1 .8-2.9z" fill="none" stroke="#000" stroke-width=".27"/>
<g fill="#fefefb">
<path d="M486.1 193.1h7.8v4.2h-7.8z" fill-rule="evenodd"/>
<path d="M452.7 193.1h7.8v4.2h-7.8z" fill-rule="evenodd"/>
<path d="M385.9 193.1h7.8v4.2h-7.8z" fill-rule="evenodd"/>
<path d="M352.5 193.1h7.8v4.2h-7.8z" fill-rule="evenodd"/>
<path d="M327.2 193.1h5.7v4.2h-5.7z" fill-rule="evenodd"/>
<path d="M316.9 154.4h4.2v5.7h-4.2z" fill-rule="evenodd"/>
<path d="M316.9 166.7h4.2v7.8h-4.2z" fill-rule="evenodd"/>
<path d="M316.9 181.1h4.2v5.7h-4.2z" fill-rule="evenodd"/>
</g>
<text font-size="8" x="485.4" y="43.5">YS</text>
<text font-size="6.7" x="430.3" y="408.2">Precise Structural Modelling</text>
<g font-size="5.3">
<text x="343" y="185.3">M17</text>
<text x="431" y="384">OGILVIE ENGINEERING</text>
<text x="555.5" y="408.5">A [A.13]</text>
<text x="580.8" y="408.5">1</text>
</g>
<g font-size="4.7">
<text x="255.7" y="82.4">Top View</text>
<text x="258.9" y="135.2">Back View</text>
<text x="123.5" y="143.1">Top View</text>
<text x="413.5" y="138.1">Top View</text>
<text x="45.4" y="166">A</text>
<text x="218" y="166">B</text>
<text x="63.8" y="170.6">A13</text>
<text x="253.7" y="186.6">Top View</text>
<text x="45.4" y="193.4">A</text>
<text x="218" y="193.4">B</text>
<text x="413.1" y="206.5">Back View</text>
<text x="117.7" y="231.9">Front View</text>
<text x="255.3" y="249.9">Back View</text>
<text x="51.9" y="272.6">Top View</text>
<text x="124" y="311.8">A - A</text>
<text x="54.8" y="322">Back View</text>
<text x="176.9" y="322">B</text>
<text x="181.1" y="322">-</text>
<text x="183.7" y="322">B</text>
</g>
<g font-size="4">
<text x="269.7" y="61.5">190</text>
<text x="250.6" y="72.8" transform="rotate(-90 250.6 72.8)">10</text>
<text x="250.6" y="103.7" transform="rotate(-90 250.6 103.7)">35</text>
<text x="285.2" y="104.2">2 ø 18</text>
<text x="244.6" y="110.6" transform="rotate(-90 244.6 110.6)">70</text>
<text x="250.6" y="117.4" transform="rotate(-90 250.6 117.4)">35</text>
<text x="267.6" y="115.5">P2</text>
<text x="218.5" y="120.6" transform="rotate(-90 218.5 120.6)">38</text>
<text x="258" y="125.4">35</text>
<text x="269.7" y="125.4">120</text>
<text x="283.7" y="125.4">35</text>
<text x="418.2" y="128.3">2 366</text>
<text x="85.3" y="133.3">1 078</text>
<text x="129.6" y="133.3">200</text>
<text x="170.9" y="133.3">1 088</text>
<text x="218.5" y="132.3" transform="rotate(-90 218.5 132.3)">38</text>
<text x="267.7" y="160">150</text>
<text x="320.5" y="159.5" transform="rotate(-90 320.5 159.5)">50</text>
<text x="515.4" y="161.5">12 ø 18</text>
<text x="126.9" y="162.4">2 ø 18</text>
<text x="38.5" y="170.2" transform="rotate(-90 38.5 170.2)">40</text>
<text x="73.1" y="170.6">(</text>
<text x="75.3" y="170.6">M17</text>
<text x="84" y="170.6">)</text>
<text x="147.5" y="169">2 ø 18</text>
<text x="187.9" y="168.8">12 ø 18</text>
<text x="320.5" y="173.9" transform="rotate(-90 320.5 173.9)">100</text>
<text x="250.6" y="179" transform="rotate(-90 250.6 179)">10</text>
<text x="38.5" y="182.6" transform="rotate(-90 38.5 182.6)">160</text>
<text x="320.5" y="186.2" transform="rotate(-90 320.5 186.2)">50</text>
<text x="128.3" y="192.1">2 240</text>
<text x="327.8" y="196.7">63</text>
<text x="353.1" y="196.7">448</text>
<text x="386.5" y="196.7">448</text>
<text x="419.9" y="196.7">448</text>
<text x="453.3" y="196.7">448</text>
<text x="486.7" y="196.7">448</text>
<text x="514.1" y="196.7">63</text>
<text x="84.2" y="202.1">1 046</text>
<text x="129.9" y="202.1">275</text>
<text x="172.3" y="202.1">1 045</text>
<text x="265.8" y="205.3">113</text>
<text x="279.7" y="205.3">37</text>
<text x="48.2" y="212.1">10</text>
<text x="128.3" y="212.1">2 366</text>
<text x="213.9" y="212.1">10</text>
<text x="250.6" y="216.6" transform="rotate(-90 250.6 216.6)">35</text>
<text x="280.9" y="217.1">2 ø 18</text>
<text x="110.7" y="222">2 386 (PC200*75 x 2366)</text>
<text x="241.6" y="230.6" transform="rotate(-90 241.6 230.6)">190</text>
<text x="250.6" y="230.6" transform="rotate(-90 250.6 230.6)">120</text>
<text x="250.6" y="242.3" transform="rotate(-90 250.6 242.3)">35</text>
<text x="267.6" y="240.4">P3</text>
<text x="47.5" y="257.8" transform="rotate(-90 47.5 257.8)">10</text>
<text x="65.9" y="262.8">177</text>
<text x="120.2" y="267.2">38</text>
<text x="131.9" y="267.2">38</text>
<text x="70.1" y="292">P23</text>
<text x="137.4" y="290.3" transform="rotate(-90 137.4 290.3)">40</text>
<text x="170.8" y="289.9">2 ø 18</text>
<text x="198.2" y="290.3" transform="rotate(-90 198.2 290.3)">40</text>
<text x="41.5" y="300.3" transform="rotate(-90 41.5 300.3)">68</text>
<text x="109.9" y="301.2">2 ø 18</text>
<text x="137.4" y="302.8" transform="rotate(-90 137.4 302.8)">160</text>
<text x="198.2" y="302.8" transform="rotate(-90 198.2 302.8)">160</text>
<text x="47.5" y="307" transform="rotate(-90 47.5 307)">15</text>
<text x="89.5" y="307" transform="rotate(-90 89.5 307)">15</text>
<text x="54.8" y="312.2">15</text>
<text x="71" y="312.2">15</text>
<text x="181.1" y="312.2">38</text>
<text x="192.8" y="312.2">38</text>
<text x="431" y="389">COTSWOLD CHECKERS</text>
<text x="431" y="393.5">YARD STEEL STAIR</text>
<text x="431" y="398.5">Cotswold Estate, Hillcrest, Durban KZN</text>
<text x="566.8" y="400.5">PSM 25179</text>
</g>
<g font-size="3.3">
<text x="11" y="18">Phase 1</text>
<text x="44.5" y="18">1</text>
<text x="466.5" y="13.5">General Notes: All steelwork to comply with SANS 2001:CS1 &amp; SANS 1921-3</text>
<text x="489.5" y="17.5">All welds 6mm continuous fillet welds unless noted otherwise</text>
<text x="489.5" y="21.5">Mark assembly at position shown for correct site orientation</text>
<text x="107.1" y="168.6">2x P3 NS</text>
<text x="129.2" y="168.7">2x P23</text>
<text x="116.7" y="290.2">P2</text>
<text x="177.6" y="300.9">P2</text>
<text x="11.5" y="382">Material list for 1 Stringer assembly marked A13 - only 1 is required</text>
<text x="576.3" y="381.7">J.P.R</text>
<text x="568.8" y="385">1:10</text>
<text x="577.6" y="385">1:15</text>
<text x="21.7" y="390.5">M17</text>
<text x="24.1" y="395">P2</text>
<text x="33.1" y="390.5">1</text>
<text x="33.1" y="395">2</text>
<text x="37" y="390.5">PC200*75</text>
<text x="37" y="395">FL10*70</text>
<text x="73.4" y="390.5">2366 S355JR</text>
<text x="75.3" y="395">190 S355JR</text>
<text x="110.4" y="390.5">1.6</text>
<text x="110.4" y="395">0.1</text>
<text x="122.2" y="390.5">57.5</text>
<text x="124" y="395">2.1</text>
<text x="570" y="393">08.10.2025</text>
<text x="24.1" y="399.5">P3</text>
<text x="33.1" y="399.5">2</text>
<text x="37" y="399.5">FL10*150</text>
<text x="75.3" y="399.5">190 S355JR</text>
<text x="110.4" y="399.5">0.1</text>
<text x="124" y="399.5">4.5</text>
<text x="22.2" y="404">P23</text>
<text x="33.1" y="404">2</text>
<text x="37" y="404">PLT10*67.5</text>
<text x="75.3" y="404">177 S355JR</text>
<text x="110.4" y="404">0.1</text>
<text x="124" y="404">1.9</text>
<text x="298" y="405.5">1</text>
<text x="304.5" y="405.5">1 FOR CONSTRUCTION</text>
<text x="379.2" y="405.5">08.10.2025</text>
<text x="11" y="408.5">Total for this 1 assembly</text>
<text x="110.4" y="408.5">1.8</text>
<text x="122" y="408.5">65.9</text>
</g>
<g font-size="2.7">
<text x="10.5" y="9.5">Prepared using Tekla Structures® (www.tekla.com)</text>
<text x="11" y="13.5">Phase name</text>
<text x="41.6" y="13.5">Qty</text>
<text x="489" y="27.5">HARD STAMP</text>
<text x="533" y="27">QUALITY CONTROL</text>
<text x="513" y="33">NAME:</text>
<text x="513" y="38">DATE COMPLETE:</text>
<text x="513" y="43">CHECKED BY:</text>
<text x="513" y="48">RELEASE DATE</text>
<text x="586.5" y="61.5" transform="rotate(-90 586.5 61.5)">Model :- PSM 25179 - CW CHCKRS YARD STAIR R2</text>
<text x="119.4" y="259.7">Top View</text>
<text x="180.3" y="280.2">Top View</text>
<text x="147.2" y="291.1" transform="rotate(-90 147.2 291.1)">Front View</text>
<text x="165.7" y="306.5" transform="rotate(-90 165.7 306.5)">Front View</text>
<text x="22.1" y="386">Mark</text>
<text x="31.6" y="386">No</text>
<text x="37" y="386">Profile</text>
<text x="72.8" y="386">Length</text>
<text x="83" y="386">Grade</text>
<text x="102.9" y="386">Paint area</text>
<text x="122" y="386">Mass</text>
<text x="295.7" y="409">Rev</text>
<text x="301.3" y="409">Mark</text>
<text x="308" y="409">Revision Description</text>
<text x="388" y="409">Date</text>
<text x="4.5" y="414.5" transform="rotate(-90 4.5 414.5)">Tekla Structures</text>
</g>
<g font-size="2.4">
<text x="560.5" y="381.7">Drawn</text>
<text x="560.5" y="385">Scale</text>
<text x="560.5" y="389.7">Issued</text>
<text x="560.5" y="392.7">Revised</text>
<text x="560.7" y="396.7">Project Number</text>
<text x="430.3" y="402.7">Detailed by</text>
<text x="502.5" y="404">Office +27 31 2056906</text>
<text x="504" y="406.2">Cell +27 83 779 1091</text>
<text x="504.3" y="408.5">rowan@psmod.co.za</text>
</g>
<g font-size="2">
<text x="529.5" y="404.5">Assembly Drawing</text>
<text x="574.5" y="404.5">Rev</text>
</g>
</svg>
